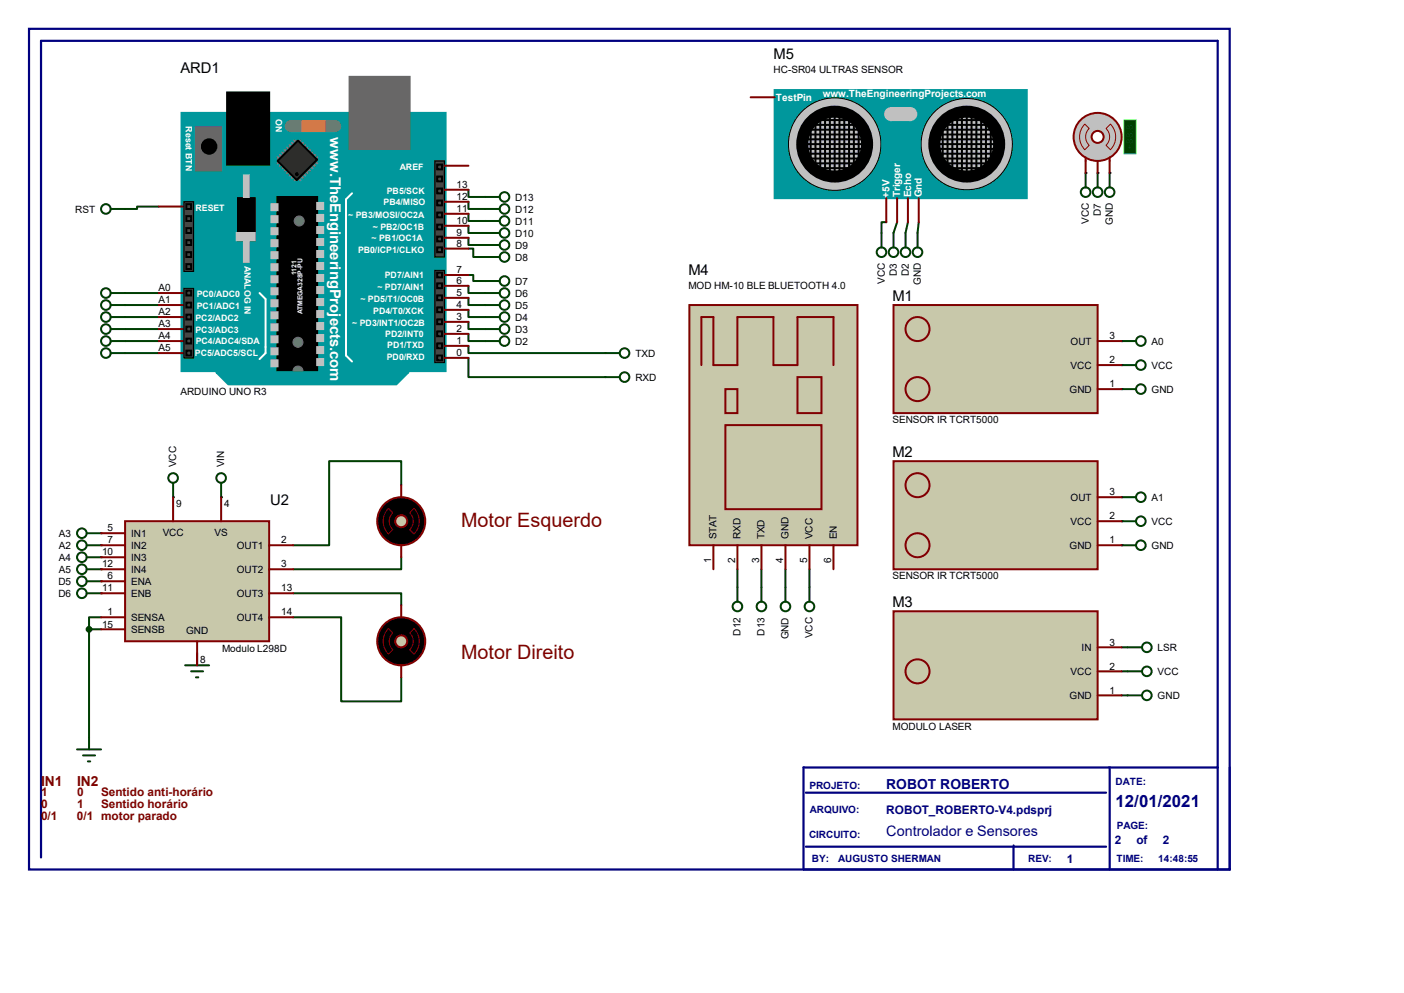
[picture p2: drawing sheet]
<svg xmlns="http://www.w3.org/2000/svg" width="297mm" height="210mm" viewBox="0 0 297 210" stroke-linecap="round" stroke-linejoin="round" font-family="sans-serif">
<path d="M6.1 6.1h254v177.8h-254zM170.5 179.1h63.5M170.5 167.6h63.5M214.4 178.8v5.1M234.7 162.3v21.6M257.6 162.3h-87.6v21.6h90.1v-21.6M8.7 181.4v-172.8h248.9v175.3" fill="none" stroke="#000080" stroke-width=".47"/>
<g fill="none" stroke="#004000" stroke-width=".42">
<path d="M33.6 43.7h-4.6v.5h-2.5M99.1 40.1v1.6h3.6M99.1 42.7v1.5h3.6M99.1 45.2v1.5h3.6M99.1 50.3v1.5h3.6M99.1 52.6h1v1.8h2.6M99.1 47.8v1.5h3.6M99.1 58.2h1v1.2h2.6M187.5 47h-1v2.3M189.8 47l-.8 2.3M192.1 47l-.5 2.3M194.4 47l-.3 2.3"/>
<path d="M26.5 62h7.1M26.5 64.5h7.1M26.5 67.1h7.1M26.5 69.6h7.1M26.5 72.1h7.1M26.5 74.7h7.1M99.1 75.7v4.1h29M99.1 73.2v1.5h29M99.1 68.1v1.5h3.6M99.1 65.5v1.6h3.6M99.1 63v1.5h3.6M99.1 60.5v1.5h3.6"/>
<path d="M99.1 70.6v1.5h3.6"/>
</g>
<g fill="#004000">
<circle cx="232.2" cy="36.6" r=".21"/>
<circle cx="229.7" cy="36.6" r=".21"/>
<circle cx="234.7" cy="36.6" r=".21"/>
<circle cx="21.4" cy="112.8" r=".21"/>
<circle cx="21.4" cy="115.3" r=".21"/>
<circle cx="21.4" cy="122.9" r=".21"/>
</g>
<path d="M84.9 102.6v-5.1h-15.3v17.8h-7.6M84.9 117.9v2.5h-22.9" fill="none" stroke="#004000" stroke-width=".42"/>
<circle cx="21.4" cy="125.5" r=".21" fill="#004000"/>
<path d="M62 125.5h22.9v2.5M62 130.6h10.2v17.7h12.7v-5" fill="none" stroke="#004000" stroke-width=".42"/>
<g fill="#004000">
<circle cx="21.4" cy="117.9" r=".21"/>
<circle cx="21.4" cy="120.4" r=".21"/>
<circle cx="46.8" cy="105.2" r=".21"/>
<circle cx="36.6" cy="105.2" r=".21"/>
<circle cx="237.3" cy="82.3" r=".21"/>
<circle cx="237.3" cy="77.2" r=".21"/>
<circle cx="237.3" cy="72.1" r=".21"/>
<circle cx="237.3" cy="115.3" r=".21"/>
<circle cx="237.3" cy="110.2" r=".21"/>
<circle cx="237.3" cy="105.2" r=".21"/>
</g>
<path d="M18.8 133.1h2.6M18.8 133.1v22.9M21.4 130.6h-2.6v2.5M156 120.4v3.8M161.1 120.4v3.8M166.2 120.4v3.8M171.2 120.4v3.8M237.3 136.9h1.2M237.3 147.1h1.2M237.3 142h1.2" fill="none" stroke="#004000" stroke-width=".42"/>
<path d="M38.4 23.9h55.9v54.6h-55.9z" fill="#00979c" stroke="#00979c" stroke-width=".42"/>
<g fill="#686767" stroke="#686767" stroke-width=".42">
<path d="M74 16.3h12.7v15.2h-12.7z"/>
<path d="M41.4 26.9h5.4v9.2h-5.4z"/>
</g>
<g fill="#000" stroke="#000" stroke-width=".42">
<path d="M48 19.6h8.9v15.2h-8.9zM50.3 41.9h3.6v8.9h-3.6zM58.7 41.7h8.4v36.8h-8.4z"/>
<circle cx="44.2" cy="31" r="1.52"/>
</g>
<path d="M74.5 40.9l-1.3 1.3v33l1.3 1.3M54.9 62l1.3 1.2v11.5l-1.3 1.2" fill="none" stroke="#fff" stroke-width=".42"/>
<g fill="#c0c0c0" stroke="#c0c0c0" stroke-width=".42">
<path d="M67.1 42.9h1.3v1.3h-1.3z"/>
<path d="M67.1 45.5h1.3v1.2h-1.3z"/>
<path d="M67.1 48h1.3v1.3h-1.3z"/>
<path d="M67.1 50.5h1.3v1.3h-1.3z"/>
<path d="M67.1 53.1h1.3v1.3h-1.3z"/>
<path d="M67.1 55.6h1.3v1.3h-1.3z"/>
<path d="M67.1 58.2h1.3v1.2h-1.3z"/>
<path d="M67.1 60.7h1.3v1.3h-1.3z"/>
<path d="M67.1 63.2h1.3v1.3h-1.3z"/>
<path d="M67.1 65.8h1.3v1.3h-1.3z"/>
<path d="M67.1 68.3h1.3v1.3h-1.3z"/>
<path d="M67.1 70.9h1.3v1.2h-1.3z"/>
<path d="M67.1 73.4h1.3v1.3h-1.3z"/>
<path d="M67.1 75.9h1.3v1.3h-1.3z"/>
<path d="M57.4 43.2h1.3v1.2h-1.3z"/>
<path d="M57.4 45.7h1.3v1.3h-1.3z"/>
<path d="M57.4 48.3h1.3v1.2h-1.3z"/>
<path d="M57.4 50.8h1.3v1.3h-1.3z"/>
<path d="M57.4 53.3h1.3v1.3h-1.3z"/>
<path d="M57.4 55.9h1.3v1.2h-1.3z"/>
<path d="M57.4 58.4h1.3v1.3h-1.3z"/>
<path d="M57.4 61h1.3v1.2h-1.3z"/>
<path d="M57.4 63.5h1.3v1.3h-1.3z"/>
<path d="M57.4 66h1.3v1.3h-1.3z"/>
<path d="M57.4 68.6h1.3v1.2h-1.3z"/>
<path d="M57.4 71.1h1.3v1.3h-1.3z"/>
<path d="M57.4 73.7h1.3v1.2h-1.3z"/>
<path d="M57.4 76.2h1.3v1.3h-1.3z"/>
<path d="M50.1 49.3h3.8v1.5h-3.8z"/>
<path d="M51.6 37.1h1v4.6h-1z"/>
<path d="M51.6 50.8h1v4.6h-1z"/>
</g>
<path d="M61.5 26.7h9.4" fill="none" stroke="#757575" stroke-width="2.5"/>
<path d="M64.1 25.7h4.5v2h-4.5z" fill="#ff8000" stroke="#ff8000" stroke-width=".42"/>
<g fill="none" stroke="#808080" stroke-width=".47">
<path d="M58.7 33.3l.5 .5M59.2 32.8l.5 .5M59.2 34l-.5 .5M59.7 32.3l.5 .5M59.7 34.5l-.5 .6M60.2 31.7l.5 .6M60.2 35.1l-.5 .5M60.7 31.2l.6 .5M60.7 35.6l-.5 .5M61.3 30.7l.5 .5M61.3 36.1l-.6 .5M61.8 30.2l.5 .5"/>
<path d="M61.8 36.6l-.5 .5M62.3 29.7l.5 .5M62.3 37.1l-.5 .5M62.8 37.6l-.5 .5M63 37.6l.5 .5M63.5 37.1l.6 .5M63.5 29.7l-.5 .5M64.1 36.6l.5 .5M64.1 30.2l-.6 .5M64.6 36.1l.5 .5M64.6 30.7l-.5 .5M65.1 35.6l.5 .5"/>
<path d="M65.1 31.2l-.5 .5M65.6 35.1l.5 .5M65.6 31.7l-.5 .6M66.1 34.5l.5 .6M66.1 32.3l-.5 .5M66.6 34l.5 .5M66.6 32.8l-.5 .5M67.1 33.3l-.5 .5"/>
</g>
<path d="M58.7 34l4.3-4.3 4.1 4.1-4.3 4.3z" fill="#2c2c2c" stroke="#000" stroke-width=".42"/>
<circle cx="62.8" cy="36.8" r=".3" fill="#000" stroke="#000" stroke-width=".21"/>
<path d="M92 34h2v20.4h-2z" fill="#464646" stroke="#000" stroke-width=".25"/>
<circle cx="63" cy="72.4" r="1.06" fill="#757575" stroke="#757575" stroke-width=".21"/>
<g fill="#464646" stroke="#000" stroke-width=".42">
<path d="M92.5 34.8h1v1h-1z"/>
<path d="M92.5 39.9h1v1h-1z"/>
<path d="M92.5 42.4h1v1h-1z"/>
<path d="M92.5 45h1v1h-1z"/>
<path d="M92.5 47.5h1v1h-1z"/>
<path d="M92.5 50h1v1.1h-1z"/>
<path d="M92.5 37.3h1v1.1h-1z"/>
<path d="M92.5 52.3h1v1h-1z"/>
</g>
<g fill="#757575" stroke="#757575" stroke-width=".21">
<circle cx="63.3" cy="46.7" r="1.06"/>
<circle cx="63" cy="78.5" r="1.06"/>
</g>
<path d="M45.8 78.7h40.6l-2.5 2.6h-35.6z" fill="#00979c" stroke="#00979c" stroke-width=".42"/>
<g fill="#464646" stroke="#000" stroke-width=".25">
<path d="M38.9 42.7h2v14.7h-2z"/>
<path d="M92 57.1h2v19.6h-2z"/>
<path d="M38.9 61h2v14.7h-2z"/>
</g>
<g fill="#464646" stroke="#000" stroke-width=".42">
<path d="M39.4 45.7h1v1h-1z"/>
<path d="M39.4 50.8h1v1h-1z"/>
<path d="M39.4 55.9h1v1h-1z"/>
<path d="M39.4 53.3h1v1.1h-1z"/>
<path d="M39.4 48.3h1v1h-1z"/>
<path d="M39.4 43.2h1v1h-1z"/>
<path d="M92.5 57.7h1v1h-1z"/>
<path d="M92.5 59.9h1v1.1h-1z"/>
<path d="M92.5 62.5h1v1h-1z"/>
<path d="M92.5 65h1v1h-1z"/>
<path d="M92.5 67.6h1v1h-1z"/>
<path d="M92.5 70.1h1v1h-1z"/>
<path d="M92.5 72.6h1v1.1h-1z"/>
<path d="M92.5 75.2h1v1h-1z"/>
<path d="M39.4 61.5h1v1h-1z"/>
<path d="M39.4 64h1v1h-1z"/>
<path d="M39.4 66.5h1v1.1h-1z"/>
<path d="M39.4 69.1h1v1h-1z"/>
<path d="M39.4 71.6h1v1h-1z"/>
<path d="M39.4 74.2h1v1h-1z"/>
</g>
<g fill="none" stroke="#800000" stroke-width=".42">
<path d="M94 35.1h5.1M33.6 43.7h5.1M94 58.2h5.1M94 52.6h5.1M94 50.3h5.1M94 47.8h5.1M94 45.2h5.1M94 42.7h5.1M94 40.1h5.1M33.6 74.7h5.1M33.6 72.1h5.1M33.6 69.6h5.1"/>
<path d="M33.6 67.1h5.1M33.6 64.5h5.1M33.6 62h5.1M94 75.7h5.1M94 73.2h5.1M94 70.6h5.1M94 68.1h5.1M94 65.5h5.1M94 63h5.1M94 60.5h5.1"/>
</g>
<g fill="none" stroke="#004000" stroke-width=".42">
<path d="M23.4 44.2h3.1M102.7 41.7h3M102.7 44.2h3M102.7 46.7h3M102.7 51.8h3M102.7 54.4h3M102.7 49.3h3M102.7 59.4h3M23.4 74.7h3.1M23.4 69.6h3.1M23.4 67.1h3.1M23.4 64.5h3.1"/>
<path d="M23.4 62h3.1M23.4 72.1h3.1M102.7 69.6h3M102.7 67.1h3M102.7 64.5h3M102.7 62h3M102.7 72.1h3M128.1 79.8h3M128.1 74.7h3"/>
<circle cx="22.4" cy="44.2" r="1.02"/>
<circle cx="106.7" cy="46.7" r="1.02"/>
<circle cx="106.7" cy="54.4" r="1.02"/>
<circle cx="106.7" cy="59.4" r="1.02"/>
<circle cx="106.7" cy="41.7" r="1.02"/>
<circle cx="106.7" cy="44.2" r="1.02"/>
<circle cx="106.7" cy="49.3" r="1.02"/>
<circle cx="106.7" cy="51.8" r="1.02"/>
<circle cx="22.4" cy="69.6" r="1.02"/>
<circle cx="22.4" cy="64.5" r="1.02"/>
<circle cx="22.4" cy="72.1" r="1.02"/>
<circle cx="22.4" cy="62" r="1.02"/>
<circle cx="22.4" cy="67.1" r="1.02"/>
<circle cx="22.4" cy="74.7" r="1.02"/>
<circle cx="106.7" cy="69.6" r="1.02"/>
<circle cx="106.7" cy="64.5" r="1.02"/>
<circle cx="106.7" cy="67.1" r="1.02"/>
<circle cx="106.7" cy="62" r="1.02"/>
<circle cx="106.7" cy="72.1" r="1.02"/>
<circle cx="132.1" cy="79.8" r="1.02"/>
<circle cx="132.1" cy="74.7" r="1.02"/>
</g>
<path d="M163.9 19h53.3v22.9h-53.3z" fill="#00979c" stroke="#00979c" stroke-width=".42"/>
<g fill="#c0c0c0" stroke="#000" stroke-width=".21">
<circle cx="204.5" cy="30.5" r="9.7"/>
<circle cx="176.6" cy="30.5" r="9.8"/>
</g>
<g fill="#c0c0c0" stroke="#000" stroke-width="2.5">
<circle cx="204.5" cy="30.5" r="6.9"/>
<circle cx="176.6" cy="30.5" r="6.9"/>
</g>
<g fill="none" stroke="#000" stroke-width=".42">
<path d="M169.5 31.5h12.9M170 29.5h12.7M170 28.4h12.4M170 32.5h12.2M170.2 30.5h12.2M170.5 27.4h11.7M170.5 26.4h10.9M170.5 33.5h11.4M170.7 34.5h11M170.7 35.6h10.4M171.5 27.2v6.6M171.7 25.4h8.7"/>
<path d="M172.5 25.7v9.4M173.5 25.4v10.4M174.5 24.6v11.7M175.6 24.6v12M176.6 24.6v12.5M177.6 24.6v12.5M178.6 24.1v12.7M179.6 25.1v11.7M180.6 26.4v9.7M181.7 27.4v6.6M197.9 28.4h12.2M198.4 30.5h12.7"/>
<path d="M198.4 29.5h12.5M198.4 31.5h12.5M198.7 27.4h11.4M198.7 26.4h10.4M198.7 32.5h11.7M199.2 33.5h11.4M199.4 27.2v5.8M199.7 34.5h9.6M200.2 25.4h8.1M200.4 35.6h7.7M200.4 25.7v9.4M201.5 25.1v10.7"/>
<path d="M202.5 24.4v11.9M203.5 24.4v12.2M204.5 24.4v12.2M205.5 24.4v12.2M206.5 24.6v11.7M207.6 25.1v10.7M208.6 26.4v8.7M209.6 26.9v7.1"/>
</g>
<g fill="#c0c0c0" stroke="#c0c0c0" stroke-width=".42">
<path d="M188.5 22.9h4.1v2.5h-4.1z"/>
<circle cx="188.5" cy="24.1" r="1.27"/>
<circle cx="192.6" cy="24.1" r="1.27"/>
</g>
<path d="M158.8 20.6h5.1M187.5 41.9v5.1M189.8 41.9v5.1M192.1 41.9v5.1M194.4 41.9v5.1" fill="none" stroke="#800000" stroke-width=".42"/>
<g fill="none" stroke="#004000" stroke-width=".42">
<path d="M229.7 36.6v3M232.2 36.6v3M234.7 36.6v3M186.5 49.3v3M189 49.3v3M191.6 49.3v3M194.1 49.3v3"/>
<circle cx="186.5" cy="53.3" r="1.02"/>
<circle cx="189" cy="53.3" r="1.02"/>
<circle cx="191.6" cy="53.3" r="1.02"/>
<circle cx="194.1" cy="53.3" r="1.02"/>
<circle cx="229.7" cy="40.6" r="1.02"/>
<circle cx="232.2" cy="40.6" r="1.02"/>
<circle cx="234.7" cy="40.6" r="1.02"/>
</g>
<circle cx="232.2" cy="29" r="5.1" fill="#c0c0c0" stroke="#800000" stroke-width=".42"/>
<circle cx="232.2" cy="29" r="1.27" fill="#fff" stroke="#800000" stroke-width=".42"/>
<path d="M229.7 33.3v.7M234.7 33.3v.7" fill="none" stroke="#800000" stroke-width=".42"/>
<path d="M237.8 25.4h2.5v7.1h-2.5z" fill="#004000" stroke="#0f0" stroke-width=".21"/>
<path d="M229.5 26.2l.9 1a2.46 2.46 0 0 0 0 3.5l-.9 1a3.9 3.9 0 0 1 0-5.5zM234.9 26.2a3.9 3.9 0 0 1 0 5.5l-.9-1a2.46 2.46 0 0 0 0-3.5zM82.2 107.5l.9 1a2.46 2.46 0 0 0 0 3.5l-.9 .9a3.9 3.9 0 0 1 0-5.4zM87.6 107.5a3.9 3.9 0 0 1 0 5.4l-.9-.9a2.46 2.46 0 0 0 0-3.5z" fill="none" stroke="#800000" stroke-width=".21"/>
<path d="M229.7 34v2.6M232.2 34v2.6M234.7 34v2.6" fill="none" stroke="#800000" stroke-width=".42"/>
<g fill="none" stroke="#004000" stroke-width=".42">
<path d="M18.3 112.8h3.1M18.3 115.3h3.1M18.3 117.9h3.1M18.3 120.4h3.1M18.3 122.9h3.1M18.3 125.5h3.1"/>
<circle cx="17.3" cy="112.8" r="1.02"/>
<circle cx="17.3" cy="117.9" r="1.02"/>
<circle cx="17.3" cy="115.3" r="1.02"/>
<circle cx="17.3" cy="120.4" r="1.02"/>
<circle cx="17.3" cy="125.5" r="1.02"/>
<circle cx="17.3" cy="122.9" r="1.02"/>
</g>
<circle cx="84.9" cy="110.2" r="5.1" fill="#000" stroke="#800000" stroke-width=".42"/>
<circle cx="84.9" cy="110.2" r="1.27" fill="#c8c8aa" stroke="#800000" stroke-width=".42"/>
<path d="M84.9 102.6v2.6M84.9 115.3v2.6" fill="none" stroke="#800000" stroke-width=".42"/>
<circle cx="84.9" cy="135.6" r="5.1" fill="#000" stroke="#800000" stroke-width=".42"/>
<path d="M82.2 132.9l.9 1a2.46 2.46 0 0 0 0 3.5l-.9 .9a3.9 3.9 0 0 1 0-5.4zM87.6 132.9a3.9 3.9 0 0 1 0 5.4l-.9-.9a2.46 2.46 0 0 0 0-3.5z" fill="none" stroke="#800000" stroke-width=".21"/>
<circle cx="84.9" cy="135.6" r="1.27" fill="#c8c8aa" stroke="#800000" stroke-width=".42"/>
<path d="M84.9 128v2.6M84.9 140.7v2.6" fill="none" stroke="#800000" stroke-width=".42"/>
<g fill="none" stroke="#004000" stroke-width=".42">
<path d="M36.6 102.1v3.1M46.8 102.1v3.1M41.7 138.2v2.5M16.3 158.5h5.1M17.6 159.8h2.5M18.8 156v2.5M39.2 140.7h5M40.4 142h2.6M41.4 143.3h.6M18.6 161h.5"/>
<circle cx="36.6" cy="101.1" r="1.02"/>
<circle cx="46.8" cy="101.1" r="1.02"/>
</g>
<path d="M26.5 110.2h30.4v25.4h-30.4z" fill="#c8c8aa" stroke="#800000" stroke-width=".42"/>
<g fill="none" stroke="#800000" stroke-width=".42">
<path d="M21.4 112.8h5.1M21.4 115.3h5.1M21.4 117.9h5.1M36.6 105.2v5M46.8 105.2v5M56.9 115.3h5.1M21.4 122.9h5.1M21.4 120.4h5.1M21.4 125.5h5.1M21.4 130.6h5.1M21.4 133.1h5.1M41.7 135.6v5.1"/>
<path d="M56.9 120.4h5.1M56.9 125.5h5.1M56.9 130.6h5.1"/>
</g>
<g fill="none" stroke="#004000" stroke-width=".42">
<path d="M237.3 72.1h3M237.3 77.2h3M237.3 82.3h3"/>
<circle cx="241.3" cy="77.2" r="1.02"/>
<circle cx="241.3" cy="72.1" r="1.02"/>
<circle cx="241.3" cy="82.3" r="1.02"/>
</g>
<g fill="#c8c8aa" stroke="#800000" stroke-width=".42">
<path d="M189 64.5h43.2v22.9h-43.2z"/>
<circle cx="194.1" cy="82.3" r="2.54"/>
<circle cx="194.1" cy="69.6" r="2.54"/>
</g>
<path d="M232.2 77.2h5.1M232.2 72.1h5.1M232.2 82.3h5.1" fill="none" stroke="#800000" stroke-width=".42"/>
<g fill="none" stroke="#004000" stroke-width=".42">
<path d="M237.3 105.2h3M237.3 110.2h3M237.3 115.3h3"/>
<circle cx="241.3" cy="105.2" r="1.02"/>
<circle cx="241.3" cy="115.3" r="1.02"/>
<circle cx="241.3" cy="110.2" r="1.02"/>
</g>
<g fill="#c8c8aa" stroke="#800000" stroke-width=".42">
<path d="M189 97.5h43.2v22.9h-43.2z"/>
<circle cx="194.1" cy="115.3" r="2.54"/>
<circle cx="194.1" cy="102.6" r="2.54"/>
</g>
<path d="M232.2 115.3h5.1M232.2 110.2h5.1M232.2 105.2h5.1" fill="none" stroke="#800000" stroke-width=".42"/>
<g fill="none" stroke="#004000" stroke-width=".42">
<path d="M238.5 136.9h3.1M238.5 142h3.1M238.5 147.1h3.1"/>
<circle cx="242.6" cy="136.9" r="1.02"/>
<circle cx="242.6" cy="147.1" r="1.02"/>
<circle cx="242.6" cy="142" r="1.02"/>
</g>
<g fill="#c8c8aa" stroke="#800000" stroke-width=".42">
<path d="M189 129.3h43.2v22.8h-43.2z"/>
<circle cx="194.1" cy="142" r="2.54"/>
</g>
<path d="M232.2 136.9h5.1M232.2 147.1h5.1M232.2 142h5.1" fill="none" stroke="#800000" stroke-width=".42"/>
<g fill="none" stroke="#004000" stroke-width=".42">
<path d="M156 124.2v3.1M161.1 124.2v3.1M166.2 124.2v3.1M171.2 124.2v3.1"/>
<circle cx="156" cy="128.3" r="1.02"/>
<circle cx="161.1" cy="128.3" r="1.02"/>
<circle cx="166.2" cy="128.3" r="1.02"/>
<circle cx="171.2" cy="128.3" r="1.02"/>
</g>
<g fill="#c8c8aa" stroke="#800000" stroke-width=".42">
<path d="M145.8 64.5h35.6v50.8h-35.6z"/>
<path d="M153.5 82.3h2.5v5.1h-2.5z"/>
<path d="M168.7 79.8h5.1v7.6h-5.1z"/>
<path d="M153.5 89.9h20.3v17.8h-20.3z"/>
</g>
<path d="M148.4 77.2v-10.1h2.5v10.1h5.1v-10.1h7.6v10.1h5.1v-10.1h7.6v10.1M150.9 115.3v5.1M156 115.3v5.1M161.1 115.3v5.1M166.2 115.3v5.1M171.2 115.3v5.1M176.3 115.3v5.1" fill="none" stroke="#800000" stroke-width=".42"/>
<circle cx="18.8" cy="133.1" r=".51" fill="#004000" stroke="#004000" stroke-width=".42"/>
<g font-size="4.2" fill="#800000">
<text x="97.6" y="111.5">Motor Esquerdo</text>
<text x="97.6" y="139.4">Motor Direito</text>
</g>
<text font-size="3.6" fill="#000080" x="236" y="170.8">12/01/2021</text>
<g font-size="3.1">
<text x="38.2" y="15.4">ARD1</text>
<text x="163.7" y="12.6">M5</text>
<text x="145.6" y="58.3">M4</text>
<text x="188.8" y="63.6">M1</text>
<text x="188.8" y="96.6">M2</text>
<text x="57.1" y="106.8">U2</text>
<text x="188.8" y="128.4">M3</text>
</g>
<text font-size="3.1" fill="#fff" x="69.9" y="29" transform="rotate(90 69.9 29)">www.TheEngineeringProjects.com</text>
<text font-size="3" fill="#000080" x="187.5" y="176.9">Controlador e Sensores</text>
<g font-size="2.9" fill="#800000">
<text x="8.7" y="166.3">IN1</text>
<text x="16.3" y="166.3">IN2</text>
</g>
<text font-size="2.9" fill="#000080" x="187.5" y="166.8">ROBOT ROBERTO</text>
<g font-size="2.5" fill="#800000">
<text x="8.7" y="168.4">1</text>
<text x="8.7" y="171">0</text>
<text x="8.7" y="173.5">0/1</text>
<text x="16.3" y="173.5">0/1 motor parado</text>
<text x="16.3" y="168.4">0</text>
<text x="16.3" y="171">1</text>
<text x="21.4" y="168.4">Sentido anti-horário</text>
<text x="21.4" y="171">Sentido horário</text>
</g>
<g font-size="2.5" fill="#000080">
<text x="187.5" y="172.1">ROBOT_ROBERTO-V4.pdsprj</text>
<text x="235.8" y="178.5">2</text>
<text x="240.4" y="178.5">of</text>
<text x="246" y="178.5">2</text>
<text x="225.7" y="182.5">1</text>
</g>
<g font-size="2.1">
<text x="163.7" y="15.5">HC-SR04 ULTRAS SENSOR</text>
<text x="96.6" y="39.8">13</text>
<text x="15.9" y="45">RST</text>
<text x="96.6" y="47.4">10</text>
<text x="96.6" y="44.8">11</text>
<text x="96.6" y="42.3">12</text>
<text x="109" y="42.4">D13</text>
<text x="109" y="45">D12</text>
<text x="109" y="47.5">D11</text>
<text x="230.3" y="47.4" transform="rotate(-90 230.3 47.4)">VCC</text>
<text x="232.9" y="45.6" transform="rotate(-90 232.9 45.6)">D7</text>
<text x="235.4" y="47.6" transform="rotate(-90 235.4 47.6)">GND</text>
<text x="96.6" y="52.2">8</text>
<text x="96.6" y="49.9">9</text>
<text x="109" y="52.6">D9</text>
<text x="109" y="50">D10</text>
<text x="96.6" y="57.8">7</text>
<text x="109" y="55.1">D8</text>
<text x="189.7" y="58.3" transform="rotate(-90 189.7 58.3)">D3</text>
<text x="192.2" y="58.3" transform="rotate(-90 192.2 58.3)">D2</text>
<text x="33.5" y="64.1">A1</text>
<text x="33.5" y="61.6">A0</text>
<text x="96.6" y="65.2">4</text>
<text x="96.6" y="62.6">5</text>
<text x="96.6" y="60.1">6</text>
<text x="109" y="65.3">D5</text>
<text x="109" y="62.7">D6</text>
<text x="109" y="60.2">D7</text>
<text x="145.6" y="61.2">MOD HM-10 BLE BLUETOOTH 4.0</text>
<text x="187.2" y="60.1" transform="rotate(-90 187.2 60.1)">VCC</text>
<text x="194.8" y="60.3" transform="rotate(-90 194.8 60.3)">GND</text>
<text x="33.5" y="71.8">A4</text>
<text x="33.5" y="69.2">A3</text>
<text x="33.5" y="66.7">A2</text>
<text x="96.6" y="70.2">2</text>
<text x="96.6" y="67.7">3</text>
<text x="109" y="70.4">D3</text>
<text x="109" y="67.8">D4</text>
<text x="234.7" y="71.8">3</text>
<text x="33.5" y="74.3">A5</text>
<text x="96.6" y="75.3">0</text>
<text x="96.6" y="72.8">1</text>
<text x="109" y="72.9">D2</text>
<text x="134.4" y="75.4">TXD</text>
<text x="226.5" y="78">VCC</text>
<text x="226.5" y="72.9">OUT</text>
<text x="234.7" y="76.8">2</text>
<text x="243.6" y="72.9">A0</text>
<text x="243.6" y="78">VCC</text>
<text x="38.2" y="83.4">ARDUINO UNO R3</text>
<text x="134.4" y="80.5">RXD</text>
<text x="226.3" y="83.1">GND</text>
<text x="234.7" y="81.9">1</text>
<text x="243.6" y="83.1">GND</text>
<text x="188.8" y="89.5">SENSOR IR TCRT5000</text>
<text x="37.3" y="98.8" transform="rotate(-90 37.3 98.8)">VCC</text>
<text x="47.5" y="98.8" transform="rotate(-90 47.5 98.8)">VIN</text>
<text x="37.3" y="107.3">9</text>
<text x="47.4" y="107.3">4</text>
<text x="226.5" y="105.9">OUT</text>
<text x="234.7" y="104.8">3</text>
<text x="243.6" y="105.9">A1</text>
<text x="12.4" y="113.5">A3</text>
<text x="22.7" y="112.4">5</text>
<text x="27.7" y="113.5">IN1</text>
<text x="34.4" y="113.5">VCC</text>
<text x="45.4" y="113.5">VS</text>
<text x="226.5" y="111">VCC</text>
<text x="234.7" y="109.9">2</text>
<text x="243.6" y="111">VCC</text>
<text x="12.4" y="116.1">A2</text>
<text x="12.4" y="118.6">A4</text>
<text x="21.6" y="117.5">10</text>
<text x="22.7" y="114.9">7</text>
<text x="27.7" y="116.1">IN2</text>
<text x="27.7" y="118.6">IN3</text>
<text x="50.1" y="116.1">OUT1</text>
<text x="59.5" y="114.9">2</text>
<text x="150.4" y="119" transform="rotate(-90 150.4 119)">1</text>
<text x="151.6" y="114" transform="rotate(-90 151.6 114)">STAT</text>
<text x="155.5" y="119" transform="rotate(-90 155.5 119)">2</text>
<text x="156.7" y="114" transform="rotate(-90 156.7 114)">RXD</text>
<text x="160.6" y="119" transform="rotate(-90 160.6 119)">3</text>
<text x="161.8" y="114" transform="rotate(-90 161.8 114)">TXD</text>
<text x="165.6" y="119" transform="rotate(-90 165.6 119)">4</text>
<text x="166.8" y="114" transform="rotate(-90 166.8 114)">GND</text>
<text x="170.7" y="119" transform="rotate(-90 170.7 119)">5</text>
<text x="171.9" y="114" transform="rotate(-90 171.9 114)">VCC</text>
<text x="175.8" y="119" transform="rotate(-90 175.8 119)">6</text>
<text x="177" y="114" transform="rotate(-90 177 114)">EN</text>
<text x="226.3" y="116.1">GND</text>
<text x="234.7" y="114.9">1</text>
<text x="243.6" y="116.1">GND</text>
<text x="12.4" y="123.7">D5</text>
<text x="12.4" y="121.2">A5</text>
<text x="21.6" y="125.1">11</text>
<text x="21.6" y="120">12</text>
<text x="22.7" y="122.6">6</text>
<text x="27.7" y="123.7">ENA</text>
<text x="27.7" y="121.2">IN4</text>
<text x="50.1" y="121.2">OUT2</text>
<text x="59.5" y="120">3</text>
<text x="59.5" y="125.1">13</text>
<text x="188.8" y="122.6">SENSOR IR TCRT5000</text>
<text x="12.4" y="126.2">D6</text>
<text x="22.7" y="130.2">1</text>
<text x="27.7" y="126.2">ENB</text>
<text x="27.7" y="131.3">SENSA</text>
<text x="50.1" y="126.2">OUT3</text>
<text x="50.1" y="131.3">OUT4</text>
<text x="59.5" y="130.2">14</text>
<text x="21.6" y="132.7">15</text>
<text x="27.7" y="133.9">SENSB</text>
<text x="39.4" y="134">GND</text>
<text x="47" y="137.8">Modulo L298D</text>
<text x="156.7" y="134.4" transform="rotate(-90 156.7 134.4)">D12</text>
<text x="161.8" y="134.4" transform="rotate(-90 161.8 134.4)">D13</text>
<text x="166.8" y="135.2" transform="rotate(-90 166.8 135.2)">GND</text>
<text x="171.9" y="135" transform="rotate(-90 171.9 135)">VCC</text>
<text x="228.8" y="137.7">IN</text>
<text x="234.7" y="136.5">3</text>
<text x="244.9" y="137.7">LSR</text>
<text x="42.3" y="140.1">8</text>
<text x="226.5" y="142.7">VCC</text>
<text x="234.7" y="141.6">2</text>
<text x="244.9" y="142.7">VCC</text>
<text x="226.3" y="147.8">GND</text>
<text x="234.7" y="146.7">1</text>
<text x="244.9" y="147.8">GND</text>
<text x="188.8" y="154.3">MODULO LASER</text>
</g>
<g font-size="2.1" fill="#fff">
<text x="164.1" y="21.4">TestPin</text>
<text x="174" y="20.6">www.TheEngineeringProjects.com</text>
<text x="188.2" y="41.8" transform="rotate(-90 188.2 41.8)">+5V</text>
<text x="190.5" y="41.7" transform="rotate(-90 190.5 41.7)">Trigger</text>
<text x="192.7" y="41.7" transform="rotate(-90 192.7 41.7)">Echo</text>
<text x="195" y="41.7" transform="rotate(-90 195 41.7)">Gnd</text>
</g>
<text font-size="2.1" fill="#008000" x="239.7" y="31.6" transform="rotate(-90 239.7 31.6)">+88.8</text>
<g font-size="2.1" fill="#000080">
<text x="171.2" y="166.8">PROJETO:</text>
<text x="236" y="166">DATE:</text>
<text x="171.3" y="172">ARQUIVO:</text>
<text x="171.2" y="177.3">CIRCUITO:</text>
<text x="236.3" y="175.4">PAGE:</text>
<text x="171.7" y="182.3">BY:</text>
<text x="177.3" y="182.3">AUGUSTO SHERMAN</text>
<text x="217.5" y="182.4">REV:</text>
<text x="236.2" y="182.4">TIME:</text>
<text x="245" y="182.4">14:48:55</text>
</g>
<g font-size="1.9" fill="#fff">
<text x="39.3" y="26.8" transform="rotate(90 39.3 26.8)">Reset BTN</text>
<text x="58.3" y="25.3" transform="rotate(90 58.3 25.3)">ON</text>
<text x="84.6" y="35.9">AREF</text>
<text x="81.8" y="41">PB5/SCK</text>
<text x="41.4" y="44.6">RESET</text>
<text x="73.7" y="46.1">~ PB3/MOSI/OC2A</text>
<text x="81.2" y="43.3">PB4/MISO</text>
<text x="75.7" y="53.5">PB0/ICP1/CLKO</text>
<text x="78.6" y="50.9">~ PB1/OC1A</text>
<text x="78.9" y="48.6">~ PB2/OC1B</text>
<text x="51.7" y="56.2" transform="rotate(90 51.7 56.2)">ANALOG IN</text>
<text x="81.4" y="58.8">PD7/AIN1</text>
<text x="41.6" y="65.4">PC1/ADC1</text>
<text x="41.6" y="62.9">PC0/ADC0</text>
<text x="76.2" y="63.9">~ PD5/T1/OC0B</text>
<text x="79.8" y="61.3">~ PD7/AIN1</text>
<text x="41.4" y="70.5">PC3/ADC3</text>
<text x="41.4" y="67.9">PC2/ADC2</text>
<text x="74.5" y="69">~ PD3/INT1/OC2B</text>
<text x="79" y="66.4">PD4/T0/XCK</text>
<text x="81.5" y="71.2">PD2/INT0</text>
<text x="41.2" y="75.3">PC5/ADC5/SCL</text>
<text x="41.4" y="72.8">PC4/ADC4/SDA</text>
<text x="81.8" y="76.1">PD0/RXD</text>
<text x="81.9" y="73.5">PD1/TXD</text>
</g>
<g font-size="1.4" fill="#fff">
<text x="62.7" y="58.2" transform="rotate(-90 62.7 58.2)">1121</text>
<text x="64" y="66.5" transform="rotate(-90 64 66.5)">ATMEGA328P-PU</text>
</g>
</svg>
